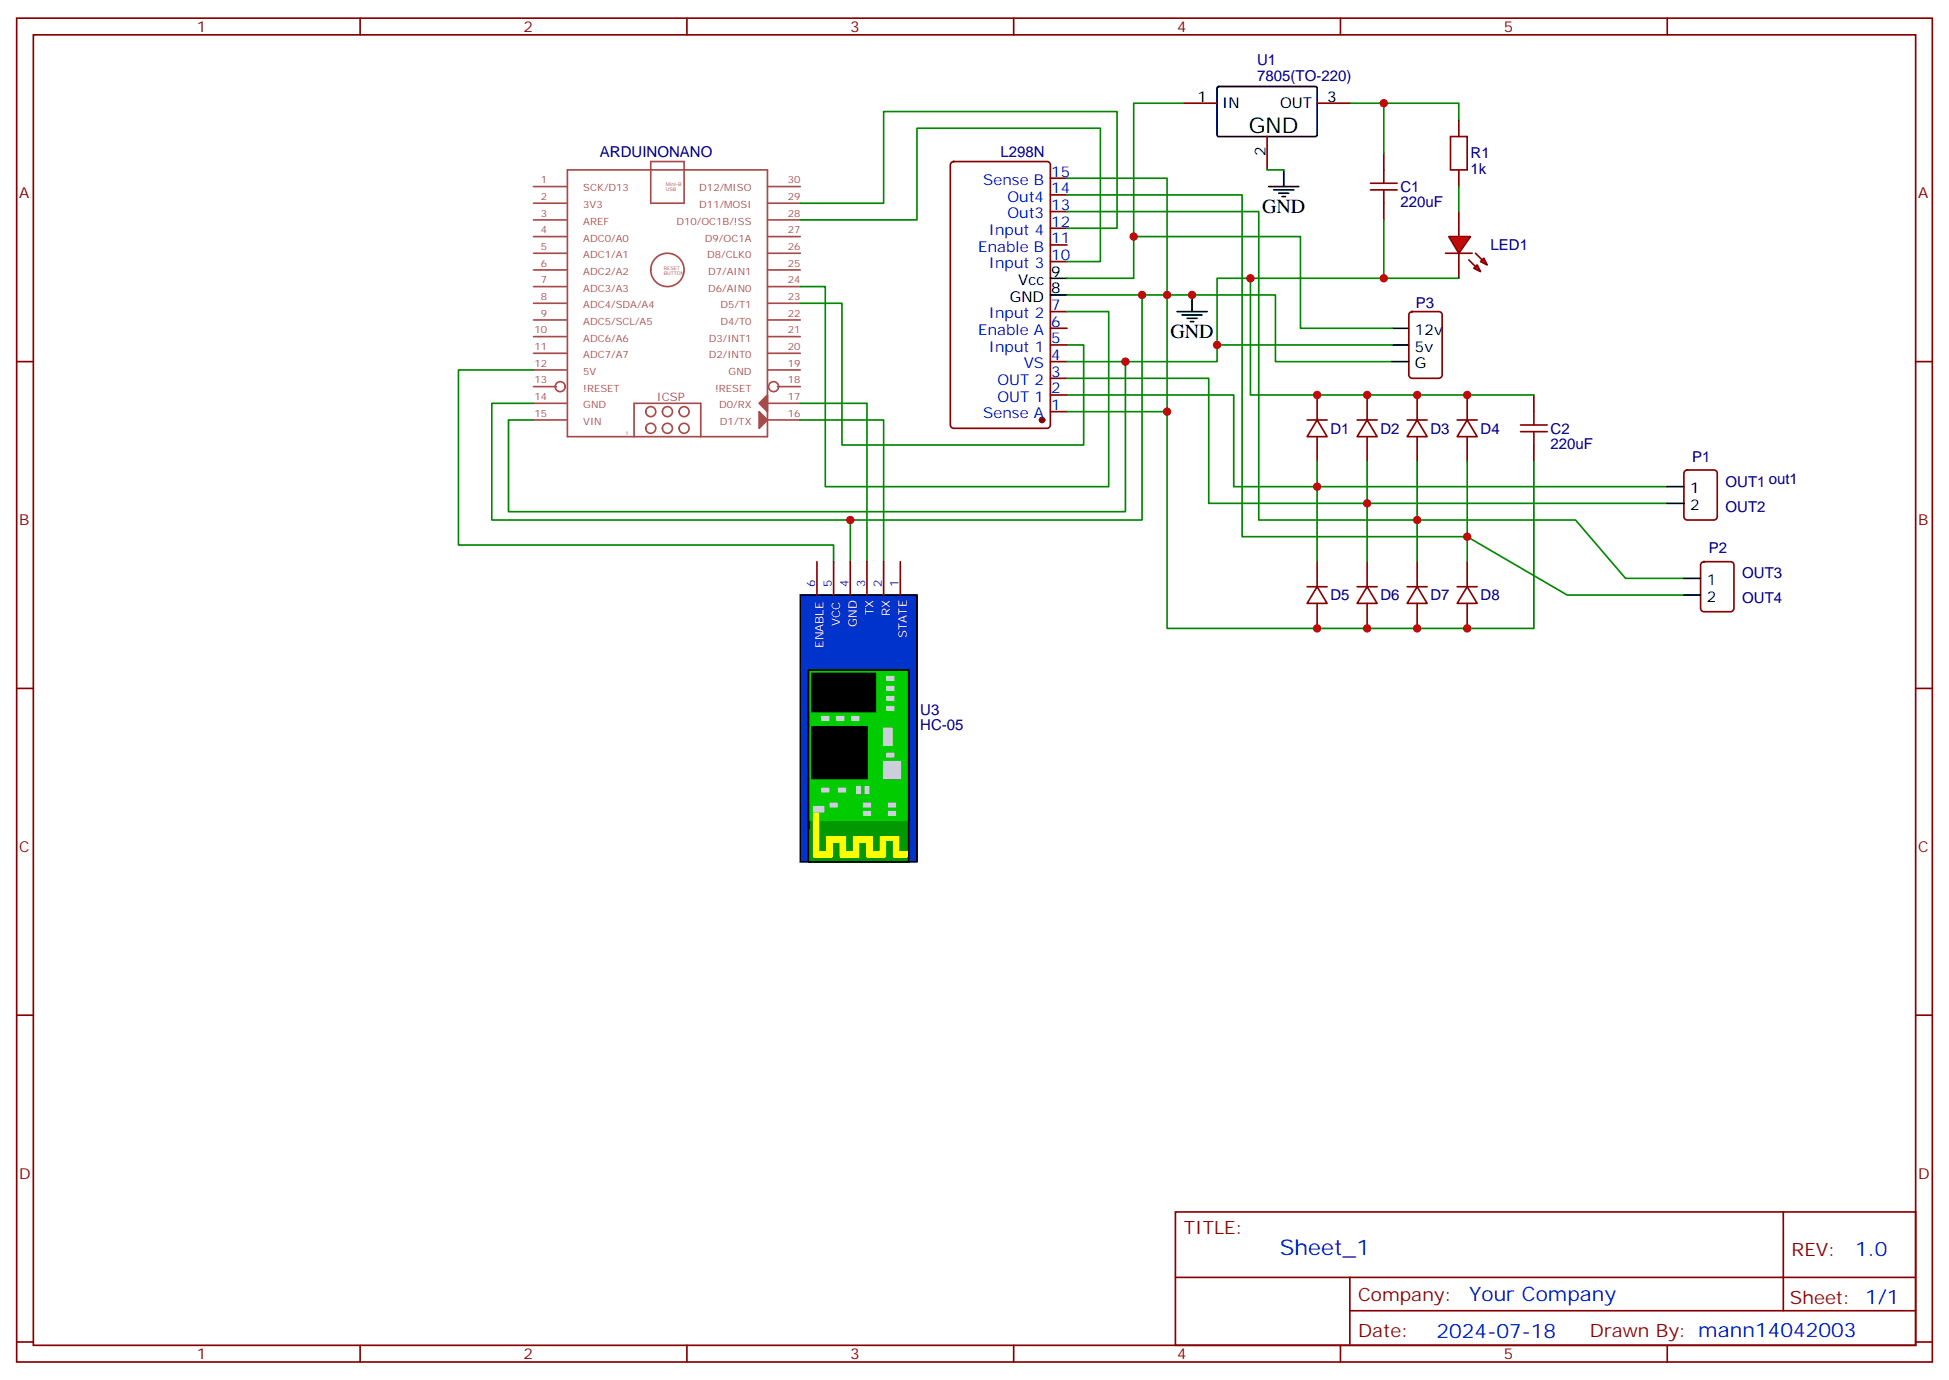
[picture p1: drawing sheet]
<svg xmlns="http://www.w3.org/2000/svg" width="412mm" height="292mm" viewBox="0 0 412 292" stroke-linecap="round" stroke-linejoin="round" font-family="sans-serif">
<g fill="none" stroke="#870000" stroke-width=".35">
<path d="M3.5 3.8h405.4v284.4h-405.4zM7.1 7.4h398.2v277.3h-398.2zM76.2 3.8v3.6M145.3 3.8v3.6M214.5 3.8v3.6M283.6 3.8v3.6M352.8 3.8v3.6M201.3 34.4l.5-.2h19.7a.71 .71 0 0 1 .7 .7v55a.76 .76 0 0 1-.7 .7h-19.7a.76 .76 0 0 1-.7-.7v-55zM222.2 37.7h3.6M250.5 21.8h7M268.1 28.9v7M278.7 21.8h7.1"/>
<path d="M308.7 25.4v3.5M308.7 35.9v3.6M222.2 55.4h3.6M222.2 51.8h3.6M222.2 48.3h3.6M222.2 44.8h3.6M222.2 41.2h3.6M3.5 76.5h3.6M222.2 76.5h3.6M222.2 73h3.6M222.2 69.5h3.6M222.2 65.9h3.6"/>
<path d="M405.3 76.5h3.6M222.2 87.1h3.6M222.2 83.6h3.6M222.2 80h3.6M3.5 145.7h3.6M405.3 145.7h3.6M3.5 214.8h3.6M405.3 214.8h3.6M248.7 256.4h156.6v28.3h-156.6zM377.3 256.5v20.8M248.7 270.3h156.5M285.6 277.3h119.6"/>
<path d="M285.6 270.3v14.1M3.5 284h3.6M76.2 284.7v3.5M145.3 284.7v3.5M214.5 284.7v3.5M283.6 284.7v3.5M352.8 284.7v3.5M405.3 284h3.6"/>
</g>
<circle cx="220.5" cy="88.9" r=".53" fill="#870000" stroke="#870000" stroke-width=".35"/>
<path d="M257.6 18.5l.3-.2 20.6 .1 .2 .3-.1 10-.3 .2-20.6-.1-.2-.3zM268.5 39.5h6.3M271.6 35.9v3.6M222.2 58.9h3.6M269.5 40.2h4.3M270.6 40.9h2.1M271.3 41.6h.7M222.2 62.4h3.6" fill="none" stroke="#000" stroke-width=".35"/>
<path d="M250.5 21.8h-10.6v37.1h-14.1" fill="none" stroke="#008700" stroke-width=".35"/>
<path d="M306.9 28.9h3.5v7h-3.5z" fill="none" stroke="#a10000" stroke-width=".35"/>
<g fill="#f00" stroke="#870000" stroke-width=".35">
<path d="M306.6 50.1h4.5l-2.4 3.5z"/>
<path d="M305.9 53.6h5.6z"/>
</g>
<g fill="#870000" stroke="#870000" stroke-width=".35">
<path d="M312.2 53.6l1.4 1.4z"/>
<path d="M310.8 55l1.4 1.4z"/>
</g>
<g fill="#f00" stroke="#870000" stroke-width=".35">
<path d="M313.3 55.4l.7-.8 .7 1.5z"/>
<path d="M311.9 56.8l.7-.7 .7 1.4z"/>
</g>
<g fill="none" stroke="#870000" stroke-width=".35">
<path d="M292.8 32.4v3.5M292.8 43v3.5M308.7 44.8v5.3M308.7 53.6v5.3M276.6 88.9h4.2M278.7 88.9l2.1 3.5h-4.2zM278.7 83.6v5.3M278.7 92.4v5.3M287.2 88.9h4.2M289.3 88.9l2.1 3.5h-4.2zM289.3 83.6v5.3M289.3 92.4v5.3"/>
<path d="M297.7 88.9h4.3M299.9 88.9l2.1 3.5h-4.3zM299.9 83.6v5.3M299.9 92.4v5.3M308.3 88.9h4.3M310.4 88.9l2.2 3.5h-4.3zM310.4 83.6v5.3M310.4 92.4v5.3M324.6 83.6v3.5M324.6 94.2v3.5M278.7 118.9v5.2M289.3 118.9v5.2"/>
<path d="M299.9 118.9v5.2M310.4 118.9v5.2M276.6 124.1h4.2M278.7 124.1l2.1 3.6h-4.2zM278.7 127.7v5.3M287.2 124.1h4.2M289.3 124.1l2.1 3.6h-4.2zM289.3 127.7v5.3M297.7 124.1h4.3M299.9 124.1l2.1 3.6h-4.3zM299.9 127.7v5.3M308.3 124.1h4.3"/>
<path d="M310.4 124.1l2.2 3.6h-4.3zM310.4 127.7v5.3"/>
</g>
<path d="M290 38.8h5.6M292.8 35.9v2.9M290 40.2h5.6M292.8 40.2v2.8M321.7 91.3h5.7M321.7 89.9h5.7M324.6 87.1v2.8M324.6 91.3v2.9" fill="none" stroke="#a10000" stroke-width=".35"/>
<g fill="none" stroke="#008700" stroke-width=".35">
<path d="M225.8 37.7h21.1v49.4h-21.1M268.1 35.9h3.5M285.8 21.8h22.9v3.6M292.8 21.8v10.6M308.7 39.5v5.3M169.3 46.5h24.7v-19.4h38.8v28.3h-7M169.3 43h17.7v-19.4h49.4v24.7h-10.6M225.8 44.8h40.5v65.2h67.1l10.6 12.4h12.3M225.8 41.2h37v72.4h47.6l21.2 12.3h24.7M264.6 58.9v24.7h60M292.8 46.5v12.4M308.7 58.9h-51.2v17.6h-31.7"/>
<path d="M112.9 78.3h-15.9v37h79.4v3.6M169.3 64.2h8.9v30h51.1v-21.2h-3.5M169.3 60.6h5.3v42.4h60v-37.1h-8.8M225.8 62.4h44.1v14.1h24.7M238.1 76.5v31.8h-130.5v-19.4h5.3M241.7 62.4v47.6h-137.6v-24.7h8.8M169.3 88.9h17.7v30M169.3 85.3h14.1v33.6M225.8 83.6h35.3v19.4h91.7M225.8 80h30v26.5h97M246.9 87.1v45.9h77.7v-35.3M278.7 97.7v21.2"/>
<path d="M289.3 97.7v21.2M299.9 97.7v21.2M310.4 97.7v21.2M179.9 110v8.9"/>
</g>
<path d="M249.1 65.9h6.3M250.1 66.6h4.3M251.2 67.3h2.1M251.9 68.1h.7M252.2 62.4v3.5" fill="none" stroke="#000" stroke-width=".35"/>
<g fill="none" stroke="#a64a4a" stroke-width=".35">
<path d="M112.9 39.5h6.9M120.1 35.9h42.3v56.5h-42.3zM137.7 34.2h7v8.8h-7zM162.4 39.5h6.9M112.9 43h6.9M112.9 50.1h6.9M112.9 53.6h6.9M112.9 57.1h6.9M112.9 46.5h6.9M162.4 43h6.9M162.4 50.1h6.9M162.4 53.6h6.9"/>
<path d="M162.4 57.1h6.9M162.4 46.5h6.9M112.9 78.3h6.9M112.9 60.6h6.9M112.9 64.2h6.9M112.9 67.7h6.9M112.9 71.2h6.9M112.9 74.8h6.9M162.4 78.3h6.9M162.4 60.6h6.9M162.4 64.2h6.9M162.4 67.7h6.9"/>
<path d="M162.4 71.2h6.9M162.4 74.8h6.9M112.9 85.3h6.9M112.9 81.8h4.8M112.9 88.9h6.9M134.2 92.4v-7.1h14.1v7.1M136.6 87.1a1.06 1.06 0 0 1 1.5-1 1.06 1.06 0 0 1 .3 1.8 1.06 1.06 0 0 1-1.7-.5l-.1-.3M140.2 87.1a1.06 1.06 0 0 1 1.4-1 1.06 1.06 0 0 1 .3 1.8 1.06 1.06 0 0 1-1.7-.5v-.3M143.7 87.1a1.06 1.06 0 0 1 1.5-1 1.06 1.06 0 0 1 .3 1.8 1.06 1.06 0 0 1-1.8-.5v-.3M162.4 85.3h6.9M162.4 88.9h6.9M164.5 81.8h4.8"/>
<circle cx="141.2" cy="57.1" r="3.5"/>
<circle cx="118.5" cy="81.8" r="1.06"/>
<circle cx="137.7" cy="90.6" r="1.06"/>
<circle cx="141.2" cy="90.6" r="1.06"/>
<circle cx="144.7" cy="90.6" r="1.06"/>
<circle cx="163.7" cy="81.8" r="1.06"/>
</g>
<g fill="#a64a4a" stroke="#a64a4a" stroke-width=".35">
<path d="M160.6 87.1l1.8 1.8-1.8 1.7z"/>
<path d="M160.6 85.3l1.8-1.7v3.5z"/>
</g>
<path d="M169.3 125.9h24.7v56.5h-24.7z" fill="#03c" stroke="#000" stroke-width=".35"/>
<path d="M172.9 118.9v7M176.4 118.9v7M179.9 118.9v7M183.4 118.9v7M187 118.9v7M190.5 118.9v7" fill="none" stroke="#870000" stroke-width=".35"/>
<path d="M171.1 141.8h21.2v40.6h-21.2z" fill="#090" stroke="#000" stroke-width=".35"/>
<path d="M171.1 141.8h21.2v31.7h-21.2z" fill="#0c0" stroke="#0c0" stroke-width=".35"/>
<g fill="#ccc" stroke="#ccc" stroke-width=".35">
<path d="M173.9 166.8h1.4v.7h-1.4z"/>
<path d="M177.4 166.8h1.5v.7h-1.5z"/>
<path d="M181.3 166.5h.7v1.4h-.7z"/>
<path d="M183.1 166.5h.7v1.4h-.7z"/>
<path d="M172.2 170.7h2.1v1.1h-2.1z"/>
<path d="M175.7 170h1.4v.7h-1.4z"/>
<path d="M182.7 170h1.4v.7h-1.4z"/>
<path d="M182.7 171.8h1.4v.7h-1.4z"/>
<path d="M188 170h1.4v.7h-1.4z"/>
<path d="M188 171.8h1.4v.7h-1.4z"/>
<path d="M187 161.2h3.5v3.5h-3.5z"/>
<path d="M187.7 159.4h1.4v.7h-1.4z"/>
<path d="M187 154.1h1.7v3.6h-1.7z"/>
<path d="M187.7 149.5h1.4v.7h-1.4z"/>
<path d="M187.7 147.4h1.4v.7h-1.4z"/>
<path d="M187.7 145.3h1.4v.7h-1.4z"/>
<path d="M187.7 143.2h1.4v.7h-1.4z"/>
<path d="M173.9 151.7h1.4v.7h-1.4z"/>
<path d="M177.1 151.7h1.4v.7h-1.4z"/>
<path d="M180.3 151.7h1.4v.7h-1.4z"/>
</g>
<path d="M171.8 142.5h13.4v8.1h-13.4zM171.8 153.8h11.6v10.9h-11.6z" fill="#000" stroke="#000" stroke-width=".35"/>
<path d="M172.2 172.1h1v8.1h1.8v-3.1h3.9v3.1h1.7v-3.1h3.9v3.1h1.8v-3.1h3.8v3.1h1.8v1.1h-2.8v-3.5h-1.8v3.5h-3.9v-3.2h-1.7v3.2h-3.9v-3.2h-1.8v3.2h-3.8z" fill="#ff0" stroke="#ff0" stroke-width=".35"/>
<path d="M294.6 73h3.5M294.6 69.5h3.5M294.6 76.5h3.5M352.8 103h3.5M352.8 106.5h3.5M356.3 122.4h3.5M356.3 125.9h3.5M171.1 175.3v-33.5h21.2v33.5" fill="none" stroke="#000" stroke-width=".35"/>
<path d="M298.3 66.1l.5-.2h5.6a.71 .71 0 0 1 .8 .7v12.7a.76 .76 0 0 1-.8 .7h-5.6a.76 .76 0 0 1-.7-.7v-12.7zM356.5 99.7l.5-.3h5.7a.71 .71 0 0 1 .7 .8v9.1a.76 .76 0 0 1-.7 .7h-5.7a.76 .76 0 0 1-.7-.7v-9.1zM360.1 119.1l.4-.2h5.7a.71 .71 0 0 1 .7 .7v9.1a.76 .76 0 0 1-.7 .7h-5.7a.76 .76 0 0 1-.7-.7v-9.1z" fill="none" stroke="#870000" stroke-width=".35"/>
<path d="M239.9 50.1h35.3v19.4h19.4M257.5 73h37.1" fill="none" stroke="#008700" stroke-width=".35"/>
<g fill="#c00">
<circle cx="292.8" cy="21.8" r=".88"/>
<circle cx="292.8" cy="58.9" r=".88"/>
<circle cx="246.9" cy="62.4" r=".88"/>
<circle cx="246.9" cy="87.1" r=".88"/>
<circle cx="278.7" cy="133" r=".88"/>
<circle cx="289.3" cy="133" r=".88"/>
<circle cx="299.9" cy="133" r=".88"/>
<circle cx="310.4" cy="133" r=".88"/>
<circle cx="264.6" cy="58.9" r=".88"/>
<circle cx="278.7" cy="83.6" r=".88"/>
<circle cx="289.3" cy="83.6" r=".88"/>
<circle cx="299.9" cy="83.6" r=".88"/>
<circle cx="310.4" cy="83.6" r=".88"/>
<circle cx="278.7" cy="103" r=".88"/>
<circle cx="289.3" cy="106.5" r=".88"/>
<circle cx="299.9" cy="110" r=".88"/>
<circle cx="310.4" cy="113.6" r=".88"/>
<circle cx="238.1" cy="76.5" r=".88"/>
<circle cx="241.7" cy="62.4" r=".88"/>
<circle cx="179.9" cy="110" r=".88"/>
<circle cx="239.9" cy="50.1" r=".88"/>
<circle cx="257.5" cy="73" r=".88"/>
<circle cx="252.2" cy="62.4" r=".88"/>
</g>
<text font-size="4.6" x="264.2" y="28.2">GND</text>
<text font-size="4.6" fill="#00f" x="270.8" y="265.5">Sheet_1</text>
<g font-size="4.2">
<text x="267.1" y="45.1">GND</text>
<text x="247.6" y="71.6">GND</text>
</g>
<g font-size="4.2" fill="#00f">
<text x="392.5" y="265.7">1.0</text>
<text x="310.9" y="275.3">Your Company</text>
<text x="304" y="283.1">2024-07-18</text>
</g>
<g font-size="3.9" fill="#800">
<text x="250.5" y="261">TITLE:</text>
<text x="379.1" y="265.7">REV:</text>
<text x="287.4" y="275.2">Company:</text>
<text x="378.7" y="275.8">Sheet: 1/1</text>
<text x="287.4" y="282.9">Date:</text>
<text x="336.4" y="283">Drawn By: mann14042003</text>
</g>
<g font-size="3.2" fill="#800">
<text x="41.6" y="6.8">1</text>
<text x="110.8" y="6.8">2</text>
<text x="179.9" y="6.8">3</text>
<text x="249.1" y="6.8">4</text>
<text x="318.2" y="6.8">5</text>
<text x="4.1" y="41.9">A</text>
<text x="405.9" y="41.9">A</text>
<text x="4.1" y="111.1">B</text>
<text x="405.9" y="111.1">B</text>
<text x="4.1" y="180.2">C</text>
<text x="405.9" y="180.2">C</text>
<text x="4.1" y="249.4">D</text>
<text x="405.9" y="249.4">D</text>
<text x="41.6" y="287.7">1</text>
<text x="110.8" y="287.7">2</text>
<text x="179.9" y="287.7">3</text>
<text x="249.1" y="287.7">4</text>
<text x="318.2" y="287.7">5</text>
</g>
<g font-size="3.2" fill="#000080">
<text x="266" y="17">7805(TO-220)</text>
<text x="266" y="13.8">U1</text>
<text x="126.9" y="33.1">ARDUINONANO</text>
<text x="211.7" y="33.1">L298N</text>
<text x="311.1" y="33.5">R1</text>
<text x="296.3" y="40.6">C1</text>
<text x="311.1" y="36.7">1k</text>
<text x="296.3" y="43.8">220uF</text>
<text x="315.4" y="52.9">LED1</text>
<text x="299.6" y="65.3">P3</text>
<text x="281.5" y="91.7">D1</text>
<text x="292.1" y="91.7">D2</text>
<text x="302.7" y="91.7">D3</text>
<text x="313.3" y="91.7">D4</text>
<text x="328.1" y="94.9">220uF</text>
<text x="328.1" y="91.7">C2</text>
<text x="358.1" y="97.7">P1</text>
<text x="365.1" y="103">OUT1 out1</text>
<text x="365.1" y="108.3">OUT2</text>
<text x="361.6" y="117.1">P2</text>
<text x="368.7" y="122.4">OUT3</text>
<text x="281.5" y="127">D5</text>
<text x="292.1" y="127">D6</text>
<text x="302.7" y="127">D7</text>
<text x="313.3" y="127">D8</text>
<text x="368.7" y="127.7">OUT4</text>
<text x="194.7" y="154.6">HC-05</text>
<text x="194.7" y="151.4">U3</text>
</g>
<g font-size="3.2">
<text x="253.4" y="21.5">1</text>
<text x="258.6" y="22.9">IN</text>
<text x="270.9" y="22.9">OUT</text>
<text x="280.8" y="21.5">3</text>
<text x="267.8" y="33" transform="rotate(-90 267.8 33)">2</text>
<text x="222.4" y="58.5">9</text>
<text x="213.7" y="63.8">GND</text>
<text x="215.5" y="60.3">Vcc</text>
<text x="222.4" y="62.1">8</text>
<text x="299.4" y="70.9">12v</text>
<text x="299.4" y="74.4">5v</text>
<text x="299.4" y="77.9">G</text>
<text x="357.6" y="104.4">1</text>
<text x="357.6" y="107.9">2</text>
<text x="361.1" y="123.8">1</text>
<text x="361.1" y="127.3">2</text>
</g>
<g font-size="3.2" fill="#00f">
<text x="208.1" y="39.1">Sense B</text>
<text x="222.4" y="40.9">14</text>
<text x="222.4" y="37.4">15</text>
<text x="213.2" y="46.2">Out3</text>
<text x="213.2" y="42.7">Out4</text>
<text x="222.4" y="47.9">12</text>
<text x="222.4" y="44.4">13</text>
<text x="207" y="53.2">Enable B</text>
<text x="209.2" y="49.7">Input 4</text>
<text x="222.4" y="51.5">11</text>
<text x="209.2" y="56.8">Input 3</text>
<text x="222.4" y="55">10</text>
<text x="222.4" y="65.6">7</text>
<text x="207" y="70.9">Enable A</text>
<text x="209.2" y="67.3">Input 2</text>
<text x="222.4" y="69.1">6</text>
<text x="209.2" y="74.4">Input 1</text>
<text x="216.6" y="77.9">VS</text>
<text x="222.4" y="76.2">4</text>
<text x="222.4" y="72.6">5</text>
<text x="211" y="81.5">OUT 2</text>
<text x="222.4" y="83.2">2</text>
<text x="222.4" y="79.7">3</text>
<text x="208.1" y="88.5">Sense A</text>
<text x="211" y="85">OUT 1</text>
<text x="222.4" y="86.7">1</text>
</g>
<text font-size="2.5" fill="#a54b4b" x="139" y="84.7">ICSP</text>
<g font-size="2.5" fill="#00f">
<text x="172.5" y="124.1" transform="rotate(-90 172.5 124.1)">6</text>
<text x="176" y="124.1" transform="rotate(-90 176 124.1)">5</text>
<text x="179.6" y="124.1" transform="rotate(-90 179.6 124.1)">4</text>
<text x="183.1" y="124.1" transform="rotate(-90 183.1 124.1)">3</text>
<text x="186.6" y="124.1" transform="rotate(-90 186.6 124.1)">2</text>
<text x="190.1" y="124.1" transform="rotate(-90 190.1 124.1)">1</text>
</g>
<g font-size="2.5" fill="#fff">
<text x="184.9" y="130.2" transform="rotate(-90 184.9 130.2)">TX</text>
<text x="188.4" y="130.4" transform="rotate(-90 188.4 130.4)">RX</text>
<text x="174.3" y="137" transform="rotate(-90 174.3 137)">ENABLE</text>
<text x="177.8" y="132.5" transform="rotate(-90 177.8 132.5)">VCC</text>
<text x="181.3" y="132.6" transform="rotate(-90 181.3 132.6)">GND</text>
<text x="191.9" y="134.9" transform="rotate(-90 191.9 134.9)">STATE</text>
</g>
<g font-size="2.1" fill="#a54b4b">
<text x="114.4" y="38.8">1</text>
<text x="123.4" y="40.5">SCK/D13</text>
<text x="148" y="40.5">D12/MISO</text>
<text x="166.7" y="38.8">30</text>
<text x="114.4" y="42.3">2</text>
<text x="114.4" y="45.8">3</text>
<text x="123.4" y="44">3V3</text>
<text x="123.4" y="47.6">AREF</text>
<text x="143.1" y="47.6">D10/OC1B/!SS</text>
<text x="148" y="44">D11/MOSI</text>
<text x="166.7" y="45.8">28</text>
<text x="166.7" y="42.3">29</text>
<text x="114.4" y="49.4">4</text>
<text x="114.4" y="52.9">5</text>
<text x="123.4" y="51.1">ADC0/A0</text>
<text x="149.2" y="51.1">D9/OC1A</text>
<text x="166.7" y="52.9">26</text>
<text x="166.7" y="49.4">27</text>
<text x="114.4" y="56.4">6</text>
<text x="114.4" y="59.9">7</text>
<text x="123.4" y="54.6">ADC1/A1</text>
<text x="123.4" y="58.2">ADC2/A2</text>
<text x="149.6" y="54.6">D8/CLK0</text>
<text x="149.8" y="58.2">D7/AIN1</text>
<text x="166.7" y="59.9">24</text>
<text x="166.7" y="56.4">25</text>
<text x="114.4" y="63.5">8</text>
<text x="123.4" y="61.7">ADC3/A3</text>
<text x="123.4" y="65.2">ADC4/SDA/A4</text>
<text x="149.8" y="61.7">D6/AIN0</text>
<text x="152.4" y="65.2">D5/T1</text>
<text x="166.7" y="63.5">23</text>
<text x="113.1" y="70.5">10</text>
<text x="114.4" y="67">9</text>
<text x="123.4" y="68.7">ADC5/SCL/A5</text>
<text x="152.4" y="68.7">D4/T0</text>
<text x="166.7" y="70.5">21</text>
<text x="166.7" y="67">22</text>
<text x="113.1" y="77.6">12</text>
<text x="113.1" y="74.1">11</text>
<text x="123.4" y="72.3">ADC6/A6</text>
<text x="123.4" y="75.8">ADC7/A7</text>
<text x="150" y="75.8">D2/INT0</text>
<text x="150" y="72.3">D3/INT1</text>
<text x="166.7" y="74.1">20</text>
<text x="166.7" y="77.6">19</text>
<text x="113.1" y="81.1">13</text>
<text x="123.4" y="82.8">!RESET</text>
<text x="123.4" y="79.3">5V</text>
<text x="151.3" y="82.8">!RESET</text>
<text x="154.2" y="79.3">GND</text>
<text x="166.7" y="81.1">18</text>
<text x="113.1" y="84.6">14</text>
<text x="113.1" y="88.2">15</text>
<text x="123.4" y="86.4">GND</text>
<text x="123.4" y="89.9">VIN</text>
<text x="152.2" y="86.4">D0/RX</text>
<text x="152.3" y="89.9">D1/TX</text>
<text x="166.7" y="84.6">17</text>
<text x="166.7" y="88.2">16</text>
</g>
<g font-size="1.1" fill="#a54b4b">
<text x="140.9" y="39.4">Mini-B</text>
<text x="140.9" y="40.5">USB</text>
<text x="140.4" y="57.1">RESET</text>
<text x="140.4" y="58.1">BUTTON</text>
<text x="132.3" y="92">1</text>
</g>
</svg>
